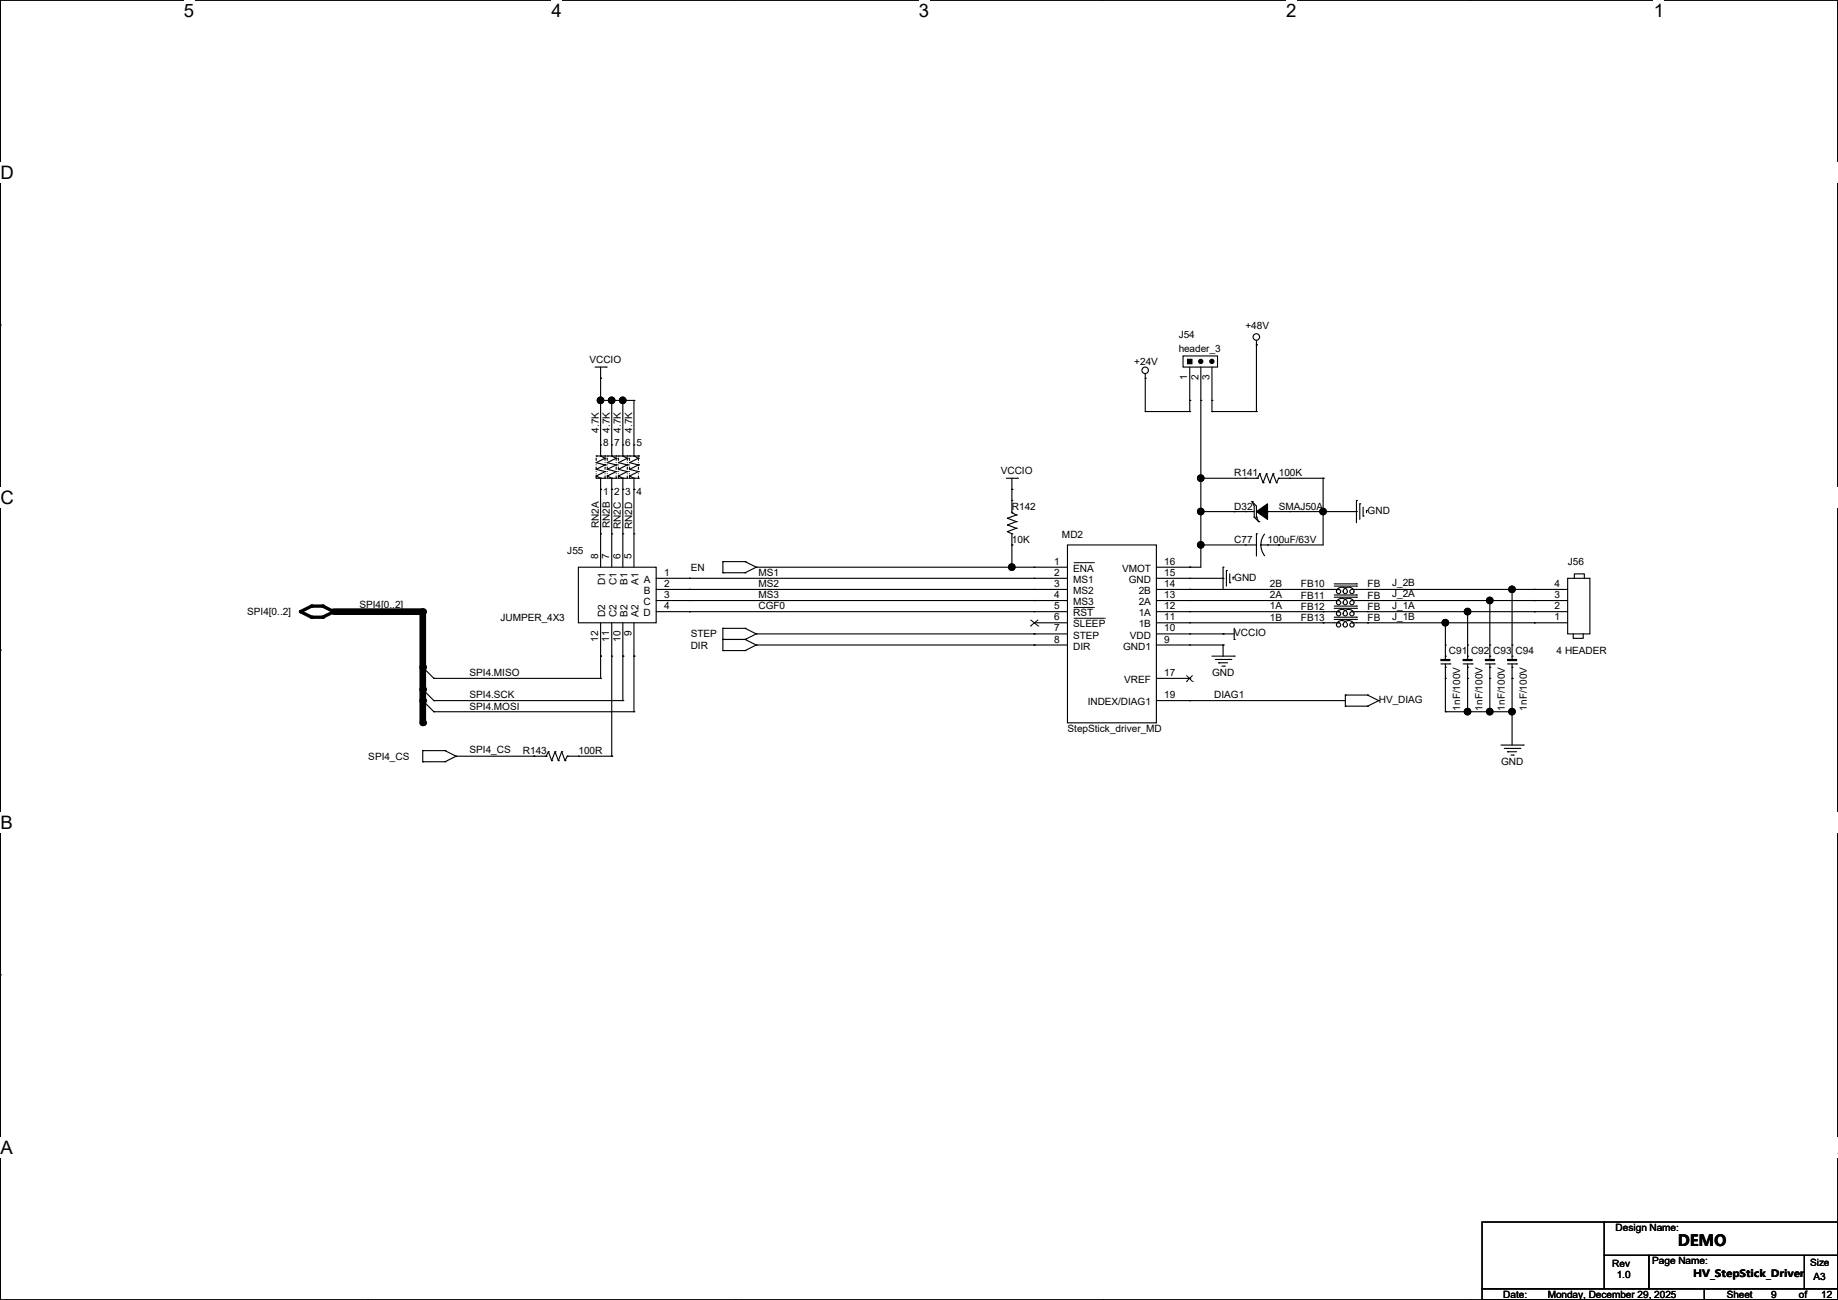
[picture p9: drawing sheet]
<svg xmlns="http://www.w3.org/2000/svg" width="420mm" height="297mm" viewBox="0 0 420 297" stroke-linecap="round" stroke-linejoin="round" font-family="sans-serif">
<path d="M.1 0h419.8v297h-419.8z" fill="none" stroke="#000" stroke-width=".25"/>
<path d="M42 0h2.4v4.8h-2.4z" fill="#fff"/>
<path d="M84 0h.1M84 297h.1" fill="none" stroke="#000" stroke-width=".25"/>
<path d="M126 0h2.4v4.8h-2.4z" fill="#fff"/>
<path d="M168 0h.1M168 297h.1" fill="none" stroke="#000" stroke-width=".25"/>
<path d="M210 0h2.3v4.8h-2.3z" fill="#fff"/>
<path d="M252 0h.1M252 297h.1" fill="none" stroke="#000" stroke-width=".25"/>
<path d="M293.9 0h2.4v4.8h-2.4z" fill="#fff"/>
<path d="M336 0h.1M336 297h.1" fill="none" stroke="#000" stroke-width=".25"/>
<g fill="#fff">
<path d="M377.9 0h2.4v4.8h-2.4z"/>
<path d="M.1 37.1h3v4.8h-3z"/>
<path d="M419.9 37.1l.1 4.8z"/>
<path d="M.1 111.3h3v4.8h-3z"/>
<path d="M419.9 111.3l.1 4.8z"/>
</g>
<path d="M.1 74.3h.1M419.9 74.3h.1" fill="none" stroke="#000" stroke-width=".25"/>
<g fill="#fff">
<path d="M.1 185.6h2.8v4.7h-2.8z"/>
<path d="M419.9 185.6l.1 4.7z"/>
</g>
<path d="M.1 148.5h.1M419.9 148.5h.1" fill="none" stroke="#000" stroke-width=".25"/>
<g fill="#fff">
<path d="M0 259.8h2.9v4.7h-2.9z"/>
<path d="M419.9 259.8h.1v4.7h-.1z"/>
</g>
<g fill="none" stroke="#000" stroke-width=".25">
<path d="M287.1 78.8h.1M287.1 77.8v16.2M136 83.9h2.5M137.2 86.4h.1M137.2 91.5h.1M137.2 83.9v20.3M137.2 91.5h7.7M138.5 83.9h.1M139.8 91.5h.1M139.8 91.5v12.7M142.3 91.5h.1M142.3 91.5v12.7"/>
<path d="M144.9 91.5h.1M144.9 91.5v12.7M261.7 86.4h.1M261.7 94h.1M261.7 85.4v8.6M261.7 94h10.2M270.3 81.3h7.9v2.6h-7.9zM271.9 91.5h.1M271.9 94h.1M271.9 83.9v10.1M274.4 91.5h.1M274.4 83.9v45.7h-10.2"/>
<path d="M276.9 91.5h.1M276.9 94h.1M276.9 83.9v10.1M276.9 94h10.2M287.1 94h.1M136.2 108.8h.1M136.2 109.3h2.1M136.2 104.2h2.1M136.2 108.8l1 .5M137.2 109.3h.1M137.2 104.2h.1M137.2 101.6h.1"/>
<path d="M137.2 111.8h.1M137.2 109.3v20.3M137.2 104.2l1.1 .5M138.3 109.3h.1M138.3 104.2h.1M138.3 106.2h.1M138.3 107.7h.1M138.3 104.7h.1M138.3 104.7l-2.1 1 2.1 .5M138.3 106.2l-2.1 1 2.1 .5M138.3 107.7l-2.1 1.1M138.8 108.8h.1"/>
<path d="M138.8 109.3h2M138.8 104.2h2M138.8 108.8l1 .5M139.8 109.3h.1M139.8 104.2h.1M139.8 101.6h.1M139.8 111.8h.1M139.8 104.2l1 .5M139.8 109.3v20.3M140.8 109.3h.1M140.8 104.2h.1M140.8 106.2h.1"/>
<path d="M140.8 107.7h.1M140.8 104.7h.1M140.8 104.7l-2 1 2 .5M140.8 106.2l-2 1 2 .5M140.8 107.7l-2 1.1M141.3 108.8h.1M141.3 109.3h2M141.3 104.2h2M141.3 108.8l1 .5M142.3 109.3h.1M142.3 104.2h.1M142.3 101.6h.1"/>
<path d="M142.3 111.8h.1M142.3 109.3v20.3M142.3 104.2l1 .5M143.3 109.3h.1M143.3 104.2h.1M143.3 106.2h.1M143.3 107.7h.1M143.3 104.7h.1M143.3 104.7l-2 1 2 .5M143.3 106.2l-2 1 2 .5M143.3 107.7l-2 1.1M143.8 108.8h.1"/>
<path d="M143.8 109.3h2.1M143.8 104.2h2.1M143.8 108.8l1.1 .5M144.9 109.3h.1M144.9 104.2h.1M144.9 101.6h.1M144.9 111.8h.1M144.9 109.3v20.3M144.9 104.2l1 .5M145.9 109.3h.1M145.9 104.2h.1M145.9 106.2h.1"/>
<path d="M145.9 107.7h.1M145.9 104.7h.1M145.9 104.7l-2.1 1 2.1 .5M145.9 106.2l-2.1 1 2.1 .5M145.9 107.7l-2.1 1.1M230 109.3h2.5M230.2 118.4h.1M230.2 119.9h.1M230.2 118.4l2 .8M230.2 119.9l2 .8M231.2 111.8h.1M231.2 117.1h.1"/>
<path d="M231.2 114.3h.1M231.2 109.3v7.8M231.2 117.1l1 .5M232.2 117.6h.1M232.2 119.2h.1M232.2 117.6l-2 .8M232.2 119.2l-2 .7M232.5 109.3h.1M274.4 109.3h.1M274.4 116.9h.1M274.4 109.3h13M274.4 116.9h12.2"/>
<path d="M282 116.9h.1M284.6 109.3h.1M284.6 116.9h.1M286.1 114.6h.1M286.1 114.6l1 1v2.6M286.1 114.6l.5 1v2.6M286.6 118.2h.1M286.6 118.2l1 1M287.1 118.2h.1M287.1 118.2l.5 1M287.4 109.3h.1M287.6 119.2h.1"/>
<path d="M287.9 108.2h.1M287.9 108.2l-.5 1.1M287.9 108.2l.7 2.1M288.6 110.3h.1M289.4 108.2h.1M289.4 108.2l-.8 2.1M289.4 108.2l.8 2.1M289.6 116.9h.1M289.6 116.9h20.4M290.2 110.3h.1M290.9 108.2h.1M290.9 108.2l-.7 2.1"/>
<path d="M290.9 108.2l.8 2.1M291.7 110.3h.1M292.2 109.3h.1M292.2 109.3h10.1M292.2 109.3l-.5 1M294.7 109.3h.1M294.7 116.9h.1M302.3 109.3h.1M302.3 116.9h.1M302.3 109.3v15.2h-14.2M310 114.3h.1M310 116.9h.1"/>
<path d="M310 114.3v5.1M310.7 115.1h.1M310.7 115.1v3.6M311.5 117.9h.1M311.5 115.9v2M312.3 116.6h.1M312.3 116.6v.5M132.2 129.6h17.7v12.7h-17.7zM137.2 122h.1M139.8 122h.1M142.3 122h.1M144.9 122h.1"/>
<path d="M149.9 139.7h94M149.9 137.2h94M149.9 134.7h94M149.9 132.1h94M157.6 132.1h.1M157.6 134.7h.1M157.6 137.2h.1M157.6 139.7h.1M165.2 130.9h.1M165.2 128.3h.1M165.2 128.3h5.1M165.2 130.9h5.1"/>
<path d="M165.2 128.3v2.6M170.3 128.3h.1M170.3 130.9h.1M170.3 128.3l2.5 1.3M172.8 129.6h.1M172.8 129.6l-2.5 1.3M172.8 129.6h71.1M230.2 121.5h.1M230.2 121.5l1 .5M231.2 122h.1M231.2 124.5h.1M231.2 129.6h.1"/>
<path d="M231.2 122v7.6M232.2 120.7h.1M232.2 120.7l-2 .8M236.3 129.6h.1M236.3 132.1h.1M236.3 134.7h.1M236.3 137.2h.1M236.3 139.7h.1M243.9 124.5h20.3v40.6h-20.3zM264.2 139.7h41.7M264.2 137.2h41.7M264.2 134.7h41.7"/>
<path d="M264.2 132.1h15.3M271.9 139.7h.1M271.9 137.2h.1M271.9 134.7h.1M271.9 132.1h.1M271.9 129.6h.1M274.4 124.5h.1M274.4 124.5h12.7M279.5 129.6h.1M279.5 132.1h.1M279.5 129.6v5.1M280.2 130.3h.1"/>
<path d="M280.2 130.3v3.6M281 133.1h.1M281 131.1v2M281.8 131.9h.1M281.8 131.9v.5M284.6 124.5h.1M287.1 122h.1M287.1 122v5M288.1 124.5l.3 1.6 .6 .9M289 122l-.7 1.4-.2 1.1M289.6 124.5h.1M292.2 124.5h.1"/>
<path d="M302.3 134.7h.1M302.3 137.2h.1M302.3 139.7h.1M304.9 133.9h5.1M304.9 133.4h5.1M304.9 136.4h5.1M304.9 135.9h5.1M304.9 139h5.1M304.9 138.5h5.1M305.9 134.7h.1M305.9 134.7a.49 .49 0 0 1 .5 .5 .49 .49 0 0 1-.7 .4 .49 .49 0 0 1-.3-.7M305.9 137.2h.1"/>
<path d="M305.9 137.2a.49 .49 0 0 1 .5 .6 .49 .49 0 0 1-.7 .4 .49 .49 0 0 1-.3-.7M305.9 139.7h.1M305.9 139.7a.49 .49 0 0 1 .5 .6 .49 .49 0 0 1-.7 .4 .49 .49 0 0 1-.3-.7M307 134.9a.49 .49 0 0 0 .3 .7 .49 .49 0 0 0 .6-.5 1.28 1.28 0 0 0-1.3-1 1.28 1.28 0 0 0-1.2 1.1M307 137.5a.49 .49 0 0 0 .3 .7 .49 .49 0 0 0 .6-.5 1.28 1.28 0 0 0-1.3-1 1.28 1.28 0 0 0-1.2 1M308.9 134.7h.1M308.9 134.7a.49 .49 0 0 0-.5 .4 .49 .49 0 0 0 .5 .5 .49 .49 0 0 0 .5-.5 1.28 1.28 0 0 0-1.2-1 1.28 1.28 0 0 0-1.3 1.1M308.9 137.2h.1M308.9 137.2a.49 .49 0 0 0-.5 .5 .49 .49 0 0 0 .5 .5 .49 .49 0 0 0 .5-.5 1.28 1.28 0 0 0-1.2-1 1.28 1.28 0 0 0-1.3 1M308.9 139.7h.1M308.9 139.7a.49 .49 0 0 0-.5 .5 .49 .49 0 0 0 .5 .5 .49 .49 0 0 0 .5-.5 1.28 1.28 0 0 0-1.2-1 1.28 1.28 0 0 0-1.3 1.1M308.9 139.7h49.3"/>
<path d="M308.9 137.2h49.3M308.9 134.7h49.3M310 133.9h.1M310 133.4h.1M310 136.4h.1M310 135.9h.1M310 139h.1M310 138.5h.1M312.5 134.7h.1M312.5 137.2h.1M312.5 139.7h.1M335.4 139.7h.1"/>
<path d="M335.4 139.7v11M340.4 137.2h.1M340.4 137.2v13.5M345.5 134.7h.1M345.5 134.7v16M350.6 139.7h.1M350.6 137.2h.1M350.6 134.7h.1M358.2 132.1h5.1v12.7h-5.1zM359.7 132.1v-1h2.3v1M96.6 152.4l2.5 2.6M96.6 157.5l2.5 2.6"/>
<path d="M99.1 155h.1M99.1 155h38.1M137.2 149.9h.1M137.2 155h.1M137.2 142.3v12.7M139.8 149.9h.1M139.8 142.3v30.5M142.3 149.9h.1M142.3 142.3v17.8M144.9 149.9h.1M144.9 142.3v20.3M165.2 146.1h.1"/>
<path d="M165.2 143.6h.1M165.2 148.6h.1M165.2 143.6v5M165.2 143.6h5.1M165.2 146.1h5.1M165.2 148.6h5.1M170.3 143.6h.1M170.3 146.1h.1M170.3 148.6h.1M170.3 143.6l2.5 1.2M170.3 146.1l2.5 1.3M172.8 144.8h.1"/>
<path d="M172.8 147.4h.1M172.8 144.8l-2.5 1.3M172.8 147.4l-2.5 1.2M172.8 144.8h71.1M172.8 147.4h71.1M236.3 142.3h.1M236.3 144.8h.1M236.3 147.4h.1M236.3 142.3h7.6M264.2 144.8h17.8M264.2 142.3h41.7M264.2 147.4h15.3"/>
<path d="M264.2 155h7.7M271.9 147.4h.1M271.9 144.8h.1M271.9 142.3h.1M271.9 155h.1M276.9 149.9h5.1M277.7 150.7h3.6M278.5 151.4h.1M278.5 151.4h2M279.2 152.2h.5M279.5 144.8h.1M279.5 147.4h.1"/>
<path d="M279.5 147.4v2.5M279.7 152.2h.1M281.3 150.7h.1M282 149.9h.1M282 146.1h.1M282 143.6v2.5M302.3 142.3h.1M304.9 141.5h5.1M304.9 141h5.1M305.4 142.8a1.28 1.28 0 0 1 1.2-1 1.28 1.28 0 0 1 1.3 1M305.9 142.3h.1M305.9 142.3a.49 .49 0 0 1 .5 .6 .49 .49 0 0 1-.7 .3 .49 .49 0 0 1-.3-.6"/>
<path d="M306.9 142.8a1.28 1.28 0 0 1 1.3-1 1.28 1.28 0 0 1 1.2 1M307 140a.49 .49 0 0 0 .3 .7 .49 .49 0 0 0 .6-.5 1.28 1.28 0 0 0-1.3-1 1.28 1.28 0 0 0-1.2 1.1M307 142.6a.49 .49 0 0 0 .3 .6 .49 .49 0 0 0 .6-.4M307.4 158.8h.1M307.4 158.8h5.1M307.4 158.8v2.5M308.9 142.3h.1M308.9 142.3a.49 .49 0 0 0-.5 .4 .49 .49 0 0 0 .5 .6 .49 .49 0 0 0 .5-.5M308.9 142.3h49.3M310 141.5h.1M310 141h.1M312.5 158.8h.1"/>
<path d="M312.5 142.3h.1M312.5 158.8l2.5 1.3M329.3 151.7h2M330.3 152.4h.1M330.3 149.9h.1M330.3 147.4h.1M330.3 155h.1M330.3 142.3h.1M330.3 142.3v8.4M330.3 151.7v10.9M331.3 151.7h.1M334.3 151.7h2.1"/>
<path d="M335.4 152.4h.1M335.4 149.9h.1M335.4 147.4h.1M335.4 155h.1M335.4 151.7v10.9M336.4 151.7h.1M339.4 151.7h2.1M340.4 152.4h.1M340.4 149.9h.1M340.4 147.4h.1M340.4 155h.1M340.4 151.7v10.9"/>
<path d="M341.5 151.7h.1M344.5 151.7h2M345.5 152.4h.1M345.5 149.9h.1M345.5 147.4h.1M345.5 155h.1M345.5 151.7v18.5M346.5 151.7h.1M350.6 142.3h.1M359.5 144.8v1h2.3v-1M96.6 174h.1M96.6 171.5h.1"/>
<path d="M96.6 171.5h5.1M96.6 174h5.1M96.6 171.5v2.5M96.6 160.1l2.5 2.5M99.1 160.1h.1M99.1 162.6h.1M99.1 160.1h43.2M99.1 162.6h45.8M101.7 171.5h.1M101.7 174h.1M101.7 171.5l2.5 1.3M104.2 172.8h.1"/>
<path d="M104.2 172.8l-2.5 1.2M104.2 172.8h20.6M122 172.8h.1M124.8 172.8h.1M125.3 171.7h.1M125.3 171.7l-.5 1.1M125.3 171.7l.8 2.1M126.1 173.8h.1M126.8 171.7h.1M126.8 171.7l-.7 2.1M126.8 171.7l.8 2.1M127.6 173.8h.1"/>
<path d="M128.4 171.7h.1M128.4 171.7l-.8 2.1M128.4 171.7l.7 2.1M129.1 173.8h.1M129.6 172.8h.1M129.6 172.8l-.5 1M129.6 172.8h10.2M132.2 172.8h.1M139.8 172.8h.1M142.3 160.1h.1M144.9 162.6h.1M264.2 160.1h43.2"/>
<path d="M271.9 160.1h.1M307.4 161.3h.1M307.4 161.3h5.1M312.5 161.3h.1M315 160.1h.1M315 160.1l-2.5 1.2M330.3 162.6h.1M330.3 162.6h15.2M335.4 162.6h.1M340.4 162.6h.1M343 170.2h5.1M343.7 171h3.6"/>
<path d="M344.5 171.7h.1M344.5 171.7h2M345.3 172.5h.5M345.5 162.6h.1M345.8 172.5h.1M347.3 171h.1M348.1 170.2h.1M.1 222.7h.1M419.9 222.7h.1M338.7 279.2h27.9v15.2h-27.9zM366.6 279.2h53.3v7.6h-53.3zM338.7 294.4h50.8v2.6h-50.8z"/>
<path d="M366.6 286.8h10.2v7.6h-10.2zM376.8 286.8h35.5v7.6h-35.5zM389.5 294.4h30.4v2.6h-30.4zM412.3 286.8h7.6v7.6h-7.6z"/>
<circle cx="287.1" cy="77" r=".74"/>
<circle cx="261.7" cy="84.6" r=".74"/>
</g>
<path d="M68.7 139.7l2.5-1.2h2.5l2.6 1.2-2.6 1.3h-2.5z" fill="none" stroke="#000" stroke-width=".76"/>
<g fill="#000">
<circle cx="68.7" cy="139.7" r=".38"/>
<circle cx="71.2" cy="138.5" r=".38"/>
<circle cx="73.7" cy="138.5" r=".38"/>
<circle cx="76.3" cy="139.7" r=".38"/>
<circle cx="96.6" cy="139.7" r=".76"/>
<circle cx="71.2" cy="141" r=".38"/>
<circle cx="73.7" cy="141" r=".38"/>
<circle cx="96.6" cy="157.5" r=".76"/>
<circle cx="96.6" cy="152.4" r=".76"/>
<circle cx="96.6" cy="165.1" r=".76"/>
<circle cx="96.6" cy="160.1" r=".76"/>
</g>
<g fill="none" stroke="#000" stroke-width=".25" stroke-dasharray=".5 .5 0 .5 0 .5">
<path d="M136.2 109.3v-5.1M136.2 104.2h.1M138.3 109.3v-5.1M138.3 104.2h.1M138.8 109.3v-5.1M138.8 104.2h.1M140.8 109.3v-5.1M140.8 104.2h.1M141.3 109.3v-5.1M141.3 104.2h.1M143.3 109.3v-5.1M143.3 104.2h.1"/>
<path d="M143.8 109.3v-5.1M143.8 104.2h.1M145.9 109.3v-5.1M145.9 104.2h.1"/>
</g>
<g fill="#000" stroke="#000" stroke-width=".25">
<path d="M271.4 82.1h1v1h-1z" fill-rule="evenodd"/>
<path d="M287.1 116.9l2.5-1.8v3.6z" fill-rule="evenodd"/>
<path d="M329.3 150.7h2v.2h-2z" fill-rule="evenodd"/>
<path d="M334.3 150.7h2.1v.2h-2.1z" fill-rule="evenodd"/>
<path d="M339.4 150.7h2.1v.2h-2.1z" fill-rule="evenodd"/>
<path d="M344.5 150.7h2v.2h-2z" fill-rule="evenodd"/>
<circle cx="137.2" cy="91.5" r=".74"/>
<circle cx="139.8" cy="91.5" r=".74"/>
<circle cx="142.3" cy="91.5" r=".74"/>
<circle cx="274.4" cy="82.6" r=".49"/>
<circle cx="276.9" cy="82.6" r=".49"/>
<circle cx="274.4" cy="116.9" r=".74"/>
<circle cx="274.4" cy="109.2" r=".74"/>
<circle cx="302.3" cy="116.9" r=".74"/>
<circle cx="231.2" cy="129.6" r=".74"/>
<circle cx="274.4" cy="124.5" r=".74"/>
<circle cx="335.3" cy="139.7" r=".74"/>
<circle cx="340.4" cy="137.2" r=".74"/>
<circle cx="345.5" cy="134.6" r=".74"/>
<circle cx="330.3" cy="142.3" r=".74"/>
<circle cx="335.3" cy="162.6" r=".74"/>
<circle cx="340.4" cy="162.6" r=".74"/>
<circle cx="345.5" cy="162.6" r=".74"/>
</g>
<g fill="none" stroke="#000" stroke-width=".23">
<path d="M245.4 128.5h4.5M245.4 138.8h4.5M249.9 128.5h.1M249.9 138.8h.1M235.5 143h.1M235.5 141.6l1.7 1.4M237.2 143h.1M237.2 141.6l-1.7 1.4M245.4 141.2h7M252.4 141.2h.1M271.1 155.7h.1M271.1 154.3l1.4 1.4"/>
<path d="M272.5 155.7h.1M272.5 154.3l-1.4 1.4"/>
</g>
<path d="M76.3 139.7h20.3v25.4" fill="none" stroke="#000" stroke-width="1.5"/>
<g font-size="4.2">
<text x="42" y="3.9">5</text>
<text x="126" y="3.9">4</text>
<text x="210" y="3.9">3</text>
<text x="293.9" y="3.9">2</text>
<text x="377.9" y="3.9">1</text>
<text x=".1" y="40.9">D</text>
<text x=".1" y="115.1">C</text>
<text x=".1" y="189.4">B</text>
<text x=".1" y="263.6">A</text>
<text x="419.9" y="263.6">A</text>
</g>
<text font-size="3.6" x="383.4" y="284.7">DEMO</text>
<g font-size="2.3">
<text x="269.3" y="77.3">J54</text>
<text x="284.6" y="75.3">+48V</text>
<text x="134.7" y="82.9">VCCIO</text>
<text x="259.2" y="83.4">+24V</text>
<text x="269.3" y="80.3">header_3</text>
<text x="271.3" y="86.9" transform="rotate(-90 271.3 86.9)">1</text>
<text x="273.9" y="86.9" transform="rotate(-90 273.9 86.9)">2</text>
<text x="276.4" y="86.9" transform="rotate(-90 276.4 86.9)">3</text>
<text x="136.8" y="98.8" transform="rotate(-90 136.8 98.8)">4.7K</text>
<text x="137.8" y="101.9">8</text>
<text x="139.4" y="98.8" transform="rotate(-90 139.4 98.8)">4.7K</text>
<text x="140.3" y="101.9">7</text>
<text x="141.9" y="98.8" transform="rotate(-90 141.9 98.8)">4.7K</text>
<text x="142.9" y="101.9">6</text>
<text x="144.4" y="98.8" transform="rotate(-90 144.4 98.8)">4.7K</text>
<text x="145.4" y="101.9">5</text>
<text x="137.8" y="113.1">1</text>
<text x="140.3" y="113.1">2</text>
<text x="142.9" y="113.1">3</text>
<text x="145.4" y="113.1">4</text>
<text x="228.7" y="108.3">VCCIO</text>
<text x="282" y="108.8">R141</text>
<text x="292.2" y="108.8">100K</text>
<text x="231.2" y="116.4">R142</text>
<text x="282" y="116.4">D32</text>
<text x="292.2" y="116.4">SMAJ50A</text>
<text x="312.5" y="117.4">GND</text>
<text x="136.8" y="120.7" transform="rotate(-90 136.8 120.7)">RN2A</text>
<text x="139.4" y="120.7" transform="rotate(-90 139.4 120.7)">RN2B</text>
<text x="141.9" y="120.9" transform="rotate(-90 141.9 120.9)">RN2C</text>
<text x="144.4" y="120.9" transform="rotate(-90 144.4 120.9)">RN2D</text>
<text x="231.2" y="124">10K</text>
<text x="242.7" y="123">MD2</text>
<text x="282" y="124">C77</text>
<text x="289.7" y="124">100uF/63V</text>
<text x="129.6" y="126.6">J55</text>
<text x="136.7" y="127.8" transform="rotate(-90 136.7 127.8)">8</text>
<text x="139.2" y="127.8" transform="rotate(-90 139.2 127.8)">7</text>
<text x="141.8" y="127.8" transform="rotate(-90 141.8 127.8)">6</text>
<text x="144.3" y="127.8" transform="rotate(-90 144.3 127.8)">5</text>
<text x="151.7" y="131.6">1</text>
<text x="157.8" y="130.4">EN</text>
<text x="173.3" y="131.6">MS1</text>
<text x="240.9" y="129">1</text>
<text x="240.9" y="131.6">2</text>
<text x="245.2" y="130.6">ENA</text>
<text x="256.4" y="130.6">VMOT</text>
<text x="266" y="131.6">15</text>
<text x="266" y="129">16</text>
<text x="358.2" y="129.1">J56</text>
<text x="138.3" y="133.8" transform="rotate(-90 138.3 133.8)">D1</text>
<text x="140.8" y="133.8" transform="rotate(-90 140.8 133.8)">C1</text>
<text x="143.4" y="133.6" transform="rotate(-90 143.4 133.6)">B1</text>
<text x="145.9" y="133.6" transform="rotate(-90 145.9 133.6)">A1</text>
<text x="147.2" y="133.2">A</text>
<text x="147.2" y="135.7">B</text>
<text x="151.7" y="134.1">2</text>
<text x="151.7" y="136.7">3</text>
<text x="173.3" y="134.2">MS2</text>
<text x="173.3" y="136.7">MS3</text>
<text x="240.9" y="134.1">3</text>
<text x="240.9" y="136.7">4</text>
<text x="245.2" y="133.2">MS1</text>
<text x="245.2" y="135.7">MS2</text>
<text x="257.9" y="133.2">GND</text>
<text x="260.2" y="135.7">2B</text>
<text x="266" y="136.7">13</text>
<text x="266" y="134.1">14</text>
<text x="282" y="132.7">GND</text>
<text x="290.2" y="134.2">2B</text>
<text x="290.2" y="136.7">2A</text>
<text x="297.3" y="134.2">FB10</text>
<text x="297.3" y="136.7">FB11</text>
<text x="312.5" y="134.2">FB</text>
<text x="312.5" y="136.7">FB</text>
<text x="318.1" y="136.5">J_2A</text>
<text x="318.1" y="133.9">J_2B</text>
<text x="355.2" y="136.7">3</text>
<text x="355.2" y="134.1">4</text>
<text x="56.5" y="140.5">SPI4[0..2]</text>
<text x="82.1" y="139">SPI4[0..2]</text>
<text x="114.4" y="141.8">JUMPER_4X3</text>
<text x="138.3" y="141" transform="rotate(-90 138.3 141)">D2</text>
<text x="140.8" y="141" transform="rotate(-90 140.8 141)">C2</text>
<text x="143.4" y="141" transform="rotate(-90 143.4 141)">B2</text>
<text x="145.9" y="141" transform="rotate(-90 145.9 141)">A2</text>
<text x="147" y="138.3">C</text>
<text x="147" y="140.8">D</text>
<text x="151.7" y="139.2">4</text>
<text x="173.3" y="139.2">CGF0</text>
<text x="240.9" y="139.2">5</text>
<text x="240.9" y="141.7">6</text>
<text x="245.2" y="138.3">MS3</text>
<text x="245.2" y="140.8">RST</text>
<text x="245.2" y="143.3">SLEEP</text>
<text x="260.2" y="143.3">1B</text>
<text x="260.2" y="140.8">1A</text>
<text x="260.2" y="138.3">2A</text>
<text x="266" y="141.7">11</text>
<text x="266" y="139.2">12</text>
<text x="290.2" y="139.2">1A</text>
<text x="290.2" y="141.8">1B</text>
<text x="297.3" y="139.3">FB12</text>
<text x="297.3" y="141.8">FB13</text>
<text x="312.5" y="139.3">FB</text>
<text x="312.5" y="141.8">FB</text>
<text x="318.1" y="141.6">J_1B</text>
<text x="318.1" y="139">J_1A</text>
<text x="355.2" y="141.7">1</text>
<text x="355.2" y="139.2">2</text>
<text x="136.7" y="146.6" transform="rotate(-90 136.7 146.6)">12</text>
<text x="139.2" y="146.6" transform="rotate(-90 139.2 146.6)">11</text>
<text x="141.8" y="146.6" transform="rotate(-90 141.8 146.6)">10</text>
<text x="144.3" y="145.3" transform="rotate(-90 144.3 145.3)">9</text>
<text x="157.8" y="145.6">STEP</text>
<text x="157.8" y="148.2">DIR</text>
<text x="240.9" y="144.3">7</text>
<text x="240.9" y="146.8">8</text>
<text x="245.2" y="145.9">STEP</text>
<text x="245.2" y="148.4">DIR</text>
<text x="256.6" y="148.4">GND1</text>
<text x="258.2" y="145.9">VDD</text>
<text x="266" y="146.8">9</text>
<text x="266" y="144.3">10</text>
<text x="282" y="145.4">VCCIO</text>
<text x="331.1" y="149.4">C91</text>
<text x="336.1" y="149.4">C92</text>
<text x="341.2" y="149.4">C93</text>
<text x="346.3" y="149.4">C94</text>
<text x="355.7" y="149.4">4 HEADER</text>
<text x="107.3" y="154.5">SPI4.MISO</text>
<text x="266" y="154.4">17</text>
<text x="277" y="154.5">GND</text>
<text x="107.3" y="159.6">SPI4.SCK</text>
<text x="248.6" y="161.1">INDEX/DIAG1</text>
<text x="256.9" y="156">VREF</text>
<text x="266" y="159.5">19</text>
<text x="277.5" y="159.6">DIAG1</text>
<text x="315.1" y="160.6">HV_DIAG</text>
<text x="107.3" y="162.1">SPI4.MOSI</text>
<text x="243.9" y="167.2">StepStick_driver_MD</text>
<text x="333.7" y="162.3" transform="rotate(-90 333.7 162.3)">1nF/100V</text>
<text x="338.8" y="162.3" transform="rotate(-90 338.8 162.3)">1nF/100V</text>
<text x="343.8" y="162.3" transform="rotate(-90 343.8 162.3)">1nF/100V</text>
<text x="348.9" y="162.3" transform="rotate(-90 348.9 162.3)">1nF/100V</text>
<text x="84.2" y="173.6">SPI4_CS</text>
<text x="107.3" y="172">SPI4_CS</text>
<text x="119.5" y="172.3">R143</text>
<text x="132.2" y="172.3">100R</text>
<text x="343" y="174.8">GND</text>
<text x="369.2" y="281.3">Design Name:</text>
<text x="368.4" y="289.4">Rev</text>
<text x="369.4" y="291.9">1.0</text>
<text x="377.6" y="288.9">Page Name:</text>
<text x="386.9" y="291.8">HV_StepStick_Driver</text>
<text x="413.6" y="289.1">Size</text>
<text x="414.4" y="292.4">A3</text>
<text x="343.5" y="296.5">Date:</text>
<text x="353.7" y="296.5">Monday, December 29, 2025</text>
<text x="394.6" y="296.5">Sheet</text>
<text x="404.7" y="296.5">9</text>
<text x="411.1" y="296.5">of</text>
<text x="416.2" y="296.5">12</text>
</g>
</svg>
